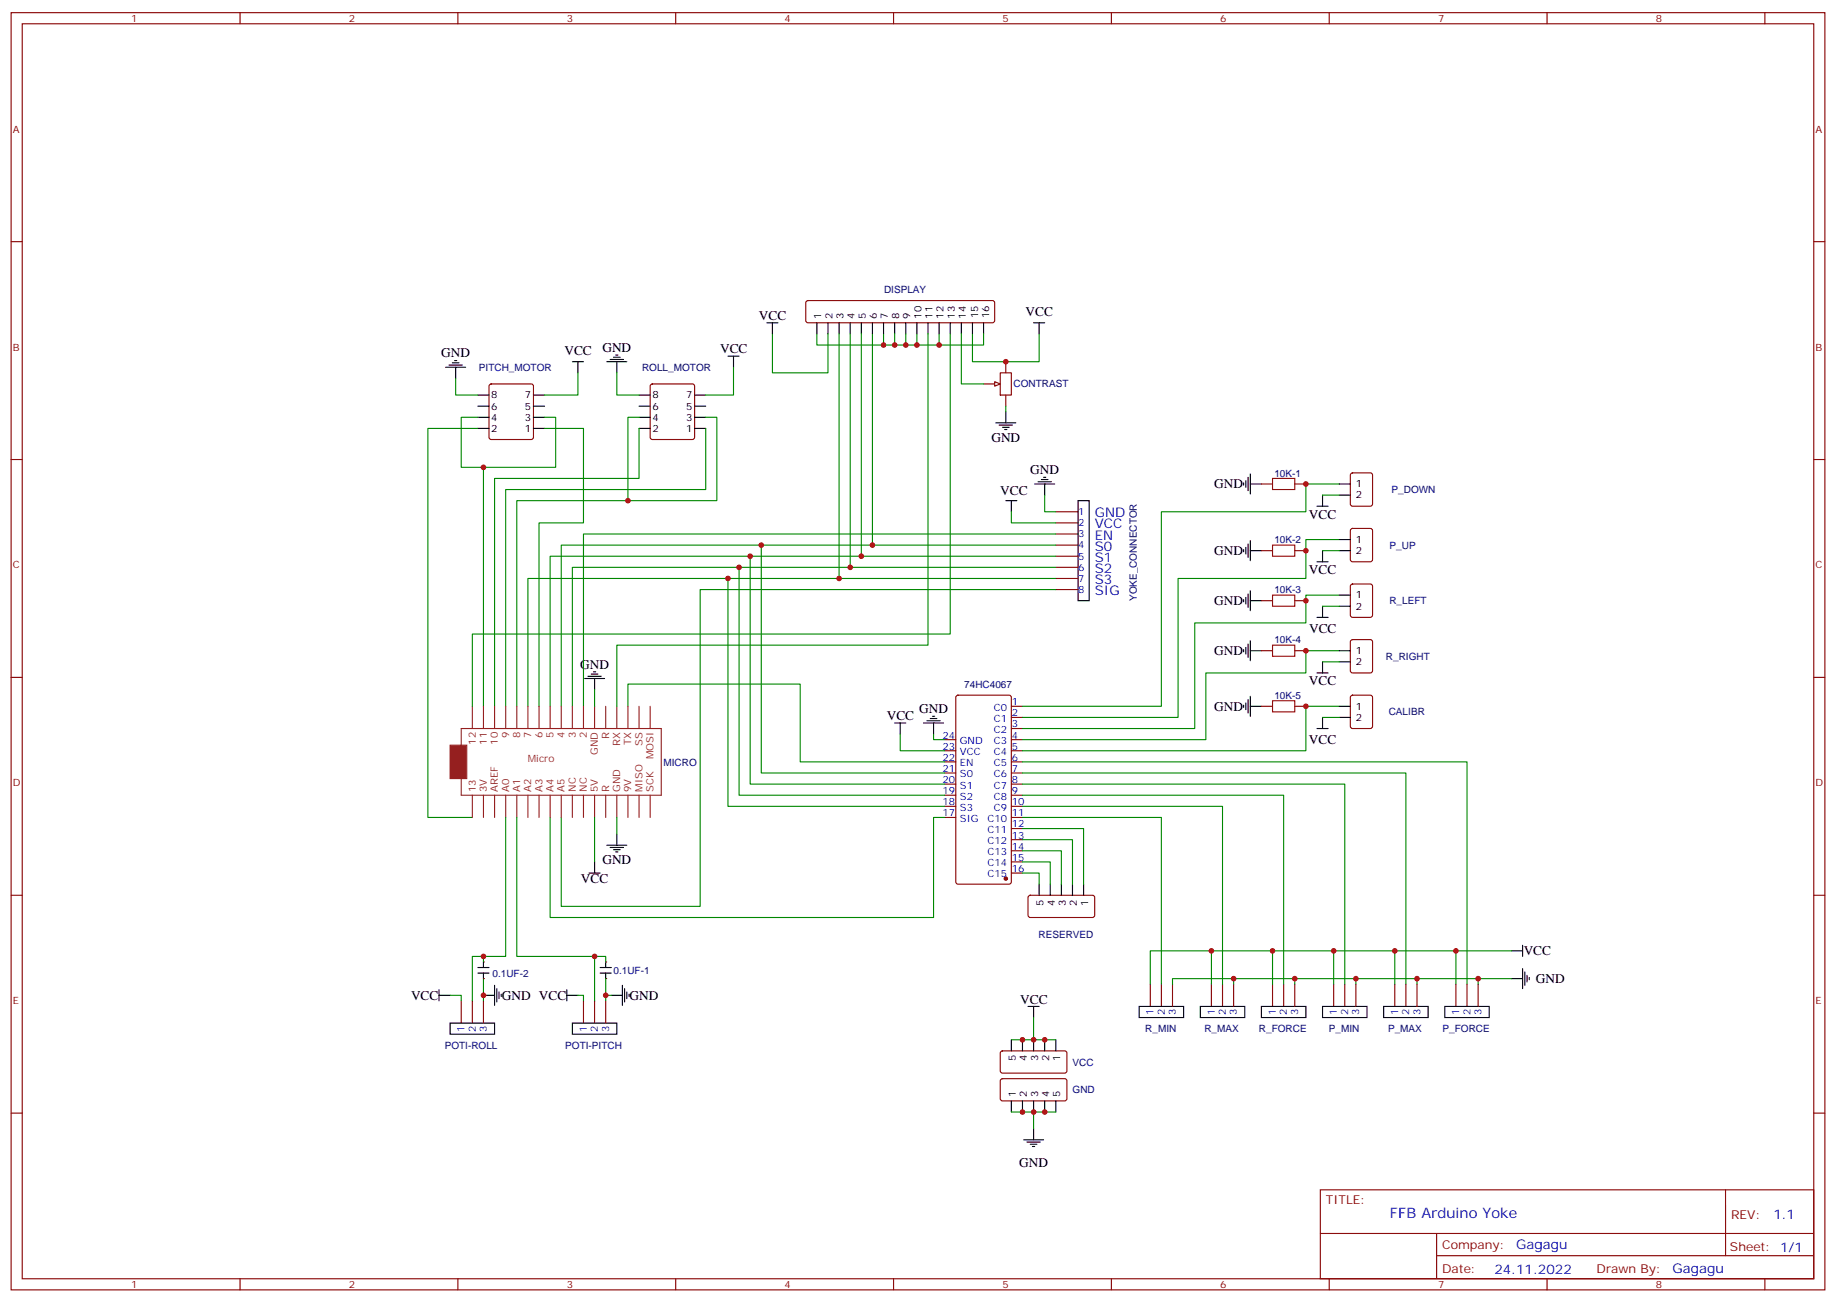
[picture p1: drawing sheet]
<svg xmlns="http://www.w3.org/2000/svg" width="583mm" height="413mm" viewBox="0 0 583 413" stroke-linecap="round" stroke-linejoin="round" font-family="sans-serif">
<g fill="none" stroke="#870000" stroke-width=".35">
<path d="M3.5 4h575.8v405.4h-575.8zM7.1 7.5h568.6v398.3h-568.6zM76.2 4v3.5M145.3 4v3.5M214.5 4v3.5M283.6 4v3.5M352.8 4v3.5M421.9 4v3.5M491.1 4v3.5M560.2 4v3.5M3.5 76.7h3.6M575.7 76.7h3.6"/>
<path d="M256 95.6l.5-.2h58.5l.5 .2 .2 .5v5.6l-.2 .5-.5 .2h-58.5l-.5-.2-.2-.5v-5.6zM317.5 118.3h3.5v7.1h-3.5zM319.3 114.8v3.5M155.5 122.1l.4-.3h12.7l.5 .3 .2 .5v16.2l-.2 .5-.5 .2h-12.7l-.5-.2-.2-.5v-16.2zM206.6 122.1l.5-.3h12.7l.5 .3 .2 .5v16.2l-.2 .5-.5 .2h-12.7l-.5-.2-.2-.5v-16.2zM312.2 121.8h3.5M319.3 125.4v3.5M3.5 145.8h3.6M400.4 153.6h3.5M411 153.6h3.5M575.7 145.8h3.6M335.1 162.4h7.1"/>
<path d="M335.1 165.9h7.1M335.1 169.5h7.1M335.1 173h7.1M335.1 176.5h7.1M400.4 174.8h3.5M411 174.8h3.5M335.1 180.1h7.1M335.1 183.6h7.1M335.1 187.1h7.1M400.4 190.6h3.5M411 190.6h3.5M3.5 215h3.6"/>
<path d="M400.4 206.5h3.5M411 206.5h3.5M575.7 215h3.6M299.9 234.7h3.5M299.9 238.3h3.5M303.6 220.8l.5-.2h16.2l.7 .5v58.8l-.4 .6-16.5 .1-.7-.5v-58.8zM321 224.2h3.6M321 227.7h3.6M321 231.2h3.6M321 234.7h3.6M321 238.3h3.6M400.4 224.2h3.5"/>
<path d="M411 224.2h3.5M299.9 241.8h3.5M299.9 245.3h3.5M299.9 248.8h3.5M299.9 252.4h3.5M299.9 255.9h3.5M299.9 259.4h3.5M321 241.8h3.6M321 245.3h3.6M321 248.8h3.6M321 252.4h3.6M321 255.9h3.6"/>
<path d="M321 259.4h3.6M321 263h3.6M321 266.5h3.6M321 270h3.6M321 273.5h3.6M321 277.1h3.6M3.5 284.1h3.6M575.7 284.1h3.6M146.4 317.6v7.1M149.9 317.6v7.1M153.5 317.6v7.1M185.2 317.6v7.1"/>
<path d="M188.7 317.6v7.1M192.3 317.6v7.1M365.1 312.3v7.1M368.7 312.3v7.1M372.2 312.3v7.1M384.5 312.3v7.1M388.1 312.3v7.1M391.6 312.3v7.1M403.9 312.3v7.1M407.5 312.3v7.1M411 312.3v7.1M423.3 312.3v7.1"/>
<path d="M426.9 312.3v7.1M430.4 312.3v7.1M442.7 312.3v7.1M446.3 312.3v7.1M449.8 312.3v7.1M462.1 312.3v7.1M465.7 312.3v7.1M469.2 312.3v7.1M3.5 353.3h3.6M575.7 353.3h3.6M419.1 377.6h156.6v28.2h-156.6zM547.7 377.6v20.9"/>
<path d="M419.1 391.5h156.5M456 398.5h119.6M456 391.5v14.1M76.2 405.8v3.6M145.3 405.8v3.6M214.5 405.8v3.6M283.6 405.8v3.6M352.8 405.8v3.6M421.9 405.8v3.6M491.1 405.8v3.6M560.2 405.8v3.6"/>
</g>
<g fill="none" stroke="#000" stroke-width=".35">
<path d="M141.5 116.6h6.3M142.5 115.9h4.3M143.6 115.1h2.1M144.3 114.4h.7M144.6 116.6v3.5M181.7 114.8h3.5M183.4 114.8v3.5M192.6 114.8h6.4M193.7 114.1h4.2M194.7 113.4h2.1M195.4 112.7h.7M195.8 114.8v3.5"/>
<path d="M231.1 113h3.5M232.8 113v3.6M243.4 102.4h3.5M245.2 102.4v3.6M259.3 102.4v3.6M262.8 102.4v3.6M266.3 102.4v3.6M269.9 102.4v3.6M273.4 102.4v3.6M276.9 102.4v3.6M280.5 102.4v3.6M284 102.4v3.6"/>
<path d="M287.5 102.4v3.6M291 102.4v3.6M294.6 102.4v3.6M298.1 102.4v3.6M301.6 102.4v3.6M305.2 102.4v3.6M308.7 102.4v3.6M312.2 102.4v3.6M328.1 102.4h3.5M329.8 102.4v3.6M151.7 136h3.5M151.7 132.4h3.5"/>
<path d="M151.7 128.9h3.5M151.7 125.4h3.5M169.3 136h3.6M169.3 132.4h3.6M169.3 128.9h3.6M169.3 125.4h3.6M202.8 136h3.6M202.8 132.4h3.6M202.8 128.9h3.6M202.8 125.4h3.6M220.5 136h3.5M220.5 132.4h3.5"/>
<path d="M220.5 128.9h3.5M220.5 125.4h3.5M319.3 158.9h3.5M321 158.9v3.5M328.4 153.6h6.4M329.5 152.9h4.2M330.6 152.2h2.1M331.3 151.5h.7M331.6 153.6v3.5M342.2 158.9h3.5v31.7h-3.5zM394.8 153.2v.8M395.5 152.5v2.2"/>
<path d="M396.2 151.5v4.2M396.9 153.6h3.5M396.9 150.4v6.4M419.8 157.1v3.6M394.8 174.4v.7M395.5 173.7v2.1M396.2 172.6v4.3M396.9 171.6v6.3M396.9 174.8h3.5M418 178.3h3.6M418 160.7h3.6M419.8 174.8v3.5"/>
<path d="M394.8 190.3v.7M395.5 189.6v2.1M396.2 188.5v4.3M396.9 187.5v6.3M396.9 190.6h3.5M418 195.9h3.6M419.8 192.4v3.5M185.6 215.3h6.3M186.6 214.6h4.3M187.7 213.9h2.1M188.4 213.2h.7M188.7 215.3v3.6"/>
<path d="M394.8 206.2v.7M395.5 205.5v2.1M396.2 204.4v4.2M396.9 203.3v6.4M396.9 206.5h3.5M418 213.6h3.6M419.8 210v3.6M284 229.4h3.5M285.8 229.4v3.6M293.2 229.4h6.3M294.2 228.7h4.2M295.3 228h2.1"/>
<path d="M296 227.3h.7M296.3 229.4v3.6M394.8 223.8v.7M395.5 223.1v2.1M396.2 222v4.3M396.9 221v6.3M396.9 224.2h3.5M418 231.2h3.6M419.8 227.7v3.5M187 277.1h3.5M188.7 273.5v3.6M192.6 268.3h6.4"/>
<path d="M193.7 269h4.2M194.7 269.7h2.1M195.4 270.4h.7M195.8 264.7v3.6M139.3 315.9h3.6M139.3 314.1v3.5M153.5 315.9h3.5M157 312.7v6.4M157.7 313.8v4.2M158.4 314.8v2.1M159.1 315.5v.7M179.9 315.9h3.5"/>
<path d="M179.9 314.1v3.5M194 315.9h3.6M197.6 312.7v6.4M198.3 313.8v4.2M199 314.8v2.1M199.7 315.5v.7M361.6 319.4h14.1v3.5h-14.1zM381 319.4h14.1v3.5h-14.1zM400.4 319.4h14.1v3.5h-14.1zM419.8 319.4h14.1v3.5h-14.1zM439.2 319.4h14.1v3.5h-14.1zM458.6 319.4h14.1v3.5h-14.1z"/>
<path d="M479.8 310.6h3.5M479.8 301.8h3.5M483.3 300v3.5M483.3 307.4v6.4M484 308.5v4.2M484.7 309.5v2.1M485.4 310.2v.7M142.9 324.7h14.1v3.5h-14.1zM181.7 324.7h14.1v3.5h-14.1z"/>
</g>
<circle cx="319.3" cy="278.8" r=".53" fill="#870000" stroke="#870000" stroke-width=".35"/>
<g fill="none" stroke="#008700" stroke-width=".35">
<path d="M183.4 118.3v7.1h-10.5M195.8 118.3v7.1h7M232.8 116.6v8.8h-8.8M245.2 106v12.3h17.6v-12.3M144.6 120.1v5.3h7.1M151.7 136h-15.9v123.4h14.1M151.7 132.4h-5.3v15.9h7.1v75.9M172.9 136h12.3v29.9h-14.1v58.3M172.9 132.4h3.5v15.9h-22.9M202.8 136v15.8h-45.8v72.4M202.8 132.4h-3.5v26.5h-35.3v65.3M224 136v19.4h-63.5v68.8"/>
<path d="M224 132.4h3.5v26.5h-28.2M331.6 157.1v5.3h3.5M425.1 153.6h-10.6v8.8h-45.8v61.8h-44.1M238.1 176.5v72.3h61.8M241.7 173v72.3h58.2M321 162.4v3.5h14.1M335.1 169.5h-149.9v54.7M335.1 173h-156.9v51.2M335.1 176.5h-160.5v47.7M425.1 171.2h-10.6v12.4h-40.6v44.1h-49.3M231.1 183.6v72.3h68.8M234.6 180.1v72.3h65.3"/>
<path d="M335.1 180.1h-153.4v44.1M335.1 183.6h-167.5v40.6M335.1 187.1h-112.9v100.6h-44v-28.3M425.1 188.9h-10.6v8.8h-35.3v33.5h-54.6M425.1 206.5h-10.6v7.1h-31.7v21.1h-58.2M199.3 224.2v-7.1h54.7v24.7h45.9M285.8 233v5.3h14.1M296.3 233v1.7h3.6M425.1 224.2h-10.6v14.1h-89.9M174.6 259.4v31.8h121.7v-31.8h3.6M324.6 259.4h44.1v52.9M324.6 255.9h63.5v56.4"/>
<path d="M324.6 252.4h82.9v59.9M324.6 248.8h102.3v63.5M324.6 245.3h121.7v67M324.6 241.8h141.1v70.5M142.9 315.9h3.5v1.7M153.5 310.6v7M183.4 315.9h1.8v1.7M194 315.9h-1.7v1.7M384.5 301.8h-19.4v10.5M391.6 310.6h-19.4v1.7M403.9 301.8h-19.4v10.5M411 310.6h-19.4v1.7"/>
<path d="M423.3 301.8h-19.4v10.5M430.4 310.6h-19.4v1.7M442.7 301.8h-19.4v10.5M449.8 310.6h-19.4v1.7M462.1 301.8h-19.4v10.5M469.2 310.6h-19.4v1.7M479.8 310.6h-10.6v1.7M479.8 301.8h-17.7v10.5"/>
</g>
<path d="M403.9 151.8h7.1v3.6h-7.1zM403.9 173h7.1v3.5h-7.1zM403.9 188.9h7.1v3.5h-7.1zM403.9 204.8h7.1v3.5h-7.1zM403.9 222.4h7.1v3.5h-7.1z" fill="none" stroke="#a10000" stroke-width=".35"/>
<path d="M315.7 121.1l1.8 .7-1.8 .8z" fill="#f0f0f0" stroke="#870000" stroke-width=".35"/>
<g fill="none" stroke="#008700" stroke-width=".35">
<path d="M259.3 106v3.5h38.8v-3.5M266.3 106v77.6M269.9 106v74.1M273.4 106v70.5M276.9 106v67M280.5 106v3.5M284 106v3.5M287.5 106v3.5M291 106v3.5M294.6 106v98.8h-98.8v19.4M301.6 106v95.2h-151.7v23M305.2 106v15.8h7"/>
<path d="M308.7 106v8.8h21.1v-8.8M312.2 106v3.5h-14.1M319.3 128.9v1.8M419.8 157.1h5.3M419.8 174.8h5.3M419.8 192.4h5.3M188.7 218.9v5.3M419.8 210h5.3M419.8 227.7h5.3M160.5 259.4v44.1h-10.6v14.1M164 259.4v44.1h24.7v14.1M188.7 259.4v14.1"/>
<path d="M195.8 259.4v5.3M324.6 277.1h5.2v3.5M324.6 273.5h8.8v7.1M324.6 270h12.3v10.6M324.6 266.5h15.8v14.1M324.6 263h19.4v17.6M321 330h7.1M328.1 322.9v7.1h7M321 352.9h7.1v5.3M328.1 352.9h7"/>
</g>
<g fill="none" stroke="#000" stroke-width=".35">
<path d="M316.1 134.2h6.3M317.1 134.9h4.3M318.2 135.6h2.1M318.9 136.3h.7M319.3 130.7v3.5M425.1 153.6h3.5M425.1 157.1h3.5M425.1 171.2h3.5M425.1 174.8h3.5M425.1 188.9h3.5M425.1 192.4h3.5M425.1 206.5h3.5"/>
<path d="M425.1 210h3.5M425.1 224.2h3.5M425.1 227.7h3.5M329.8 280.6v3.5M333.4 280.6v3.5M336.9 280.6v3.5M340.4 280.6v3.5M344 280.6v3.5M151.7 308.8h3.5M151.7 307.1h3.5M153.5 305.3v1.8M153.5 308.8v1.8"/>
<path d="M326.3 319.4h3.5M328.1 319.4v3.5M321 330v3.5M324.6 330v3.5M328.1 330v3.5M331.6 330v3.5M335.1 330v3.5M321 349.4v3.5M324.6 349.4v3.5M328.1 349.4v3.5M328.1 358.2v3.5M331.6 349.4v3.5"/>
<path d="M335.1 349.4v3.5M324.9 361.7h6.4M326 362.4h4.2M327 363.1h2.1M327.7 363.9h.7"/>
</g>
<path d="M428.9 150.3l.4-.2h5.7l.6 .4 .1 9.4-.5 .7-5.9 .1-.6-.5-.1-9.4zM428.9 167.9l.4-.2h5.7l.6 .4 .1 9.5-.5 .6-5.9 .1-.6-.5-.1-9.4zM428.9 185.6l.4-.3h5.7l.6 .5 .1 9.4-.5 .7h-5.9l-.6-.4-.1-9.4zM428.9 203.2l.4-.2h5.7l.6 .4 .1 9.5-.5 .6-5.9 .1-.6-.5-.1-9.4zM428.9 220.8l.4-.2h5.7l.6 .5 .1 9.4-.5 .7h-5.9l-.6-.5-.1-9.4zM326.6 284.3l.4-.2 20.1 .1 .4 .6-.1 6-.6 .4-20-.1-.5-.6v-5.7zM317.7 333.7l.5-.2 20 .1 .5 .6-.1 5.9-.6 .5-20.1-.1-.4-.6v-5.7zM317.7 342.5l.5-.2 20 .1 .5 .6-.1 6-.6 .4-20.1-.1-.4-.6v-5.7z" fill="none" stroke="#870000" stroke-width=".35"/>
<g fill="none" stroke="#8c2424" stroke-width=".35">
<path d="M146.4 231.2h63.5v21.2h-63.5zM149.9 224.2v7M153.5 224.2v7M157 224.2v7M160.5 224.2v7M164 224.2v7M167.6 224.2v7M171.1 224.2v7M174.6 224.2v7M178.2 224.2v7M181.7 224.2v7M185.2 224.2v7"/>
<path d="M188.7 224.2v7M192.3 224.2v7M195.8 224.2v7M199.3 224.2v7M202.8 224.2v7M206.4 224.2v7M149.9 252.4v7M153.5 252.4v7M157 252.4v7M160.5 252.4v7M164 252.4v7M167.6 252.4v7"/>
<path d="M171.1 252.4v7M174.6 252.4v7M178.2 252.4v7M181.7 252.4v7M185.2 252.4v7M188.7 252.4v7M192.3 252.4v7M195.8 252.4v7M199.3 252.4v7M202.8 252.4v7M206.4 252.4v7"/>
</g>
<path d="M142.9 236.5h5.3v10.6h-5.3z" fill="#8c2424" stroke="#8c2424" stroke-width=".35"/>
<g fill="#870000">
<circle cx="153.5" cy="305.3" r=".18"/>
<circle cx="153.5" cy="310.6" r=".18"/>
</g>
<path d="M190.5 307.1h3.5M190.5 308.8h3.5M192.3 305.3v1.8M192.3 308.8v1.8" fill="none" stroke="#000" stroke-width=".35"/>
<g fill="#870000">
<circle cx="192.3" cy="310.6" r=".18"/>
<circle cx="192.3" cy="305.3" r=".18"/>
</g>
<path d="M153.5 303.5v1.8M188.7 303.5h3.6v1.8M192.3 310.6v5.3" fill="none" stroke="#008700" stroke-width=".35"/>
<g fill="#c00">
<circle cx="469.2" cy="310.6" r=".88"/>
<circle cx="449.8" cy="310.6" r=".88"/>
<circle cx="430.4" cy="310.6" r=".88"/>
<circle cx="411" cy="310.6" r=".88"/>
<circle cx="391.6" cy="310.6" r=".88"/>
<circle cx="462.1" cy="301.8" r=".88"/>
<circle cx="442.7" cy="301.8" r=".88"/>
<circle cx="423.3" cy="301.8" r=".88"/>
<circle cx="403.9" cy="301.8" r=".88"/>
<circle cx="384.5" cy="301.8" r=".88"/>
<circle cx="414.5" cy="153.6" r=".88"/>
<circle cx="414.5" cy="174.8" r=".88"/>
<circle cx="414.5" cy="190.6" r=".88"/>
<circle cx="414.5" cy="206.5" r=".88"/>
<circle cx="414.5" cy="224.2" r=".88"/>
<circle cx="153.5" cy="148.3" r=".88"/>
<circle cx="199.3" cy="158.9" r=".88"/>
<circle cx="324.6" cy="352.9" r=".88"/>
<circle cx="328.1" cy="352.9" r=".88"/>
<circle cx="331.6" cy="352.9" r=".88"/>
<circle cx="328.1" cy="330" r=".88"/>
<circle cx="331.6" cy="330" r=".88"/>
<circle cx="324.6" cy="330" r=".88"/>
<circle cx="298.1" cy="109.5" r=".88"/>
<circle cx="319.3" cy="114.8" r=".88"/>
<circle cx="231.1" cy="183.6" r=".88"/>
<circle cx="234.6" cy="180.1" r=".88"/>
<circle cx="238.1" cy="176.5" r=".88"/>
<circle cx="241.7" cy="173" r=".88"/>
<circle cx="280.5" cy="109.5" r=".88"/>
<circle cx="284" cy="109.5" r=".88"/>
<circle cx="287.5" cy="109.5" r=".88"/>
<circle cx="291" cy="109.5" r=".88"/>
<circle cx="276.9" cy="173" r=".88"/>
<circle cx="273.4" cy="176.5" r=".88"/>
<circle cx="269.9" cy="180.1" r=".88"/>
<circle cx="266.3" cy="183.6" r=".88"/>
<circle cx="192.3" cy="315.9" r=".88"/>
<circle cx="188.7" cy="303.5" r=".88"/>
<circle cx="153.5" cy="315.9" r=".88"/>
<circle cx="153.5" cy="303.5" r=".88"/>
</g>
<text font-size="4.6" fill="#00f" x="441.2" y="386.6">FFB Arduino Yoke</text>
<g font-size="4.2">
<text x="240.9" y="101.4">VCC</text>
<text x="325.6" y="100.3">VCC</text>
<text x="140.1" y="113.4">GND</text>
<text x="179.2" y="112.7">VCC</text>
<text x="191.2" y="111.6">GND</text>
<text x="228.6" y="112">VCC</text>
<text x="314.7" y="140.3">GND</text>
<text x="327" y="150.4">GND</text>
<text x="385.4" y="155">GND</text>
<text x="317.5" y="157.1">VCC</text>
<text x="415.5" y="164.6">VCC</text>
<text x="385.4" y="176.2">GND</text>
<text x="415.5" y="182.3">VCC</text>
<text x="385.4" y="192.1">GND</text>
<text x="415.5" y="200.9">VCC</text>
<text x="385.4" y="207.9">GND</text>
<text x="184.2" y="212.2">GND</text>
<text x="415.5" y="217.5">VCC</text>
<text x="291.8" y="226.3">GND</text>
<text x="385.4" y="225.6">GND</text>
<text x="281.5" y="228.4">VCC</text>
<text x="415.5" y="236.1">VCC</text>
<text x="191.2" y="274.2">GND</text>
<text x="184.4" y="280.3">VCC</text>
<text x="483.7" y="303.2">VCC</text>
<text x="487.5" y="312">GND</text>
<text x="130.5" y="317.3">VCC</text>
<text x="159.3" y="317.3">GND VCC</text>
<text x="199.8" y="317.3">GND</text>
<text x="323.8" y="318.7">VCC</text>
<text x="323.5" y="370.2">GND</text>
</g>
<g font-size="4.2" fill="#00f">
<text x="347.5" y="164.2">GND</text>
<text x="347.5" y="167.7">VCC</text>
<text x="347.5" y="171.2">EN</text>
<text x="347.5" y="174.8">S0</text>
<text x="347.5" y="178.3">S1</text>
<text x="347.5" y="181.8">S2</text>
<text x="347.5" y="185.3">S3</text>
<text x="347.5" y="188.9">SIG</text>
<text x="562.9" y="386.9">1.1</text>
<text x="481.3" y="396.4">Gagagu</text>
<text x="474.4" y="404.2">24.11.2022</text>
<text x="530.9" y="404.1">Gagagu</text>
</g>
<g font-size="3.9" fill="#800">
<text x="420.9" y="382.2">TITLE:</text>
<text x="549.5" y="386.9">REV:</text>
<text x="457.8" y="396.4">Company:</text>
<text x="549.1" y="397">Sheet: 1/1</text>
<text x="457.8" y="404.1">Date:</text>
<text x="506.8" y="404.2">Drawn By:</text>
</g>
<g font-size="3.2" fill="#800">
<text x="41.6" y="7">1</text>
<text x="110.8" y="7">2</text>
<text x="179.9" y="7">3</text>
<text x="249.1" y="7">4</text>
<text x="318.2" y="7">5</text>
<text x="387.3" y="7">6</text>
<text x="456.5" y="7">7</text>
<text x="525.6" y="7">8</text>
<text x="4.1" y="42.1">A</text>
<text x="576.3" y="42.1">A</text>
<text x="4.1" y="111.3">B</text>
<text x="576.3" y="111.3">B</text>
<text x="4.1" y="180.4">C</text>
<text x="576.3" y="180.4">C</text>
<text x="4.1" y="249.6">D</text>
<text x="576.3" y="249.6">D</text>
<text x="4.1" y="318.7">E</text>
<text x="576.3" y="318.7">E</text>
<text x="41.6" y="408.8">1</text>
<text x="110.8" y="408.8">2</text>
<text x="179.9" y="408.8">3</text>
<text x="249.1" y="408.8">4</text>
<text x="318.2" y="408.8">5</text>
<text x="387.3" y="408.8">6</text>
<text x="456.5" y="408.8">7</text>
<text x="525.6" y="408.8">8</text>
</g>
<g font-size="3.2" fill="#000080">
<text x="280.6" y="93">DISPLAY</text>
<text x="152" y="117.6">PITCH_MOTOR</text>
<text x="203.8" y="117.6">ROLL_MOTOR</text>
<text x="321.7" y="123">CONTRAST</text>
<text x="404.5" y="151.2">10K-1</text>
<text x="441.7" y="156.5">P_DOWN</text>
<text x="404.5" y="172.4">10K-2</text>
<text x="441.1" y="174.1">P_UP</text>
<text x="360.9" y="190.8" transform="rotate(-90 360.9 190.8)">YOKE_CONNECTOR</text>
<text x="404.5" y="188.3">10K-3</text>
<text x="441" y="191.8">R_LEFT</text>
<text x="404.5" y="204.2">10K-4</text>
<text x="439.9" y="209.4">R_RIGHT</text>
<text x="306.1" y="218.3">74HC4067</text>
<text x="404.5" y="221.8">10K-5</text>
<text x="440.8" y="227">CALIBR</text>
<text x="210.6" y="243">MICRO</text>
<text x="329.6" y="297.6">RESERVED</text>
<text x="156.3" y="309.9">0.1UF-2</text>
<text x="194.7" y="309.1">0.1UF-1</text>
<text x="363.5" y="327.6">R_MIN</text>
<text x="382.3" y="327.6">R_MAX</text>
<text x="399.6" y="327.6">R_FORCE</text>
<text x="421.8" y="327.6">P_MIN</text>
<text x="440.6" y="327.6">P_MAX</text>
<text x="457.9" y="327.6">P_FORCE</text>
<text x="141.2" y="332.9">POTI-ROLL</text>
<text x="179.4" y="332.9">POTI-PITCH</text>
<text x="340.5" y="338.2">VCC</text>
<text x="340.5" y="347">GND</text>
</g>
<g font-size="3.2">
<text x="260.7" y="101.1" transform="rotate(-90 260.7 101.1)">1</text>
<text x="264.2" y="101.1" transform="rotate(-90 264.2 101.1)">2</text>
<text x="267.8" y="101.1" transform="rotate(-90 267.8 101.1)">3</text>
<text x="271.3" y="101.1" transform="rotate(-90 271.3 101.1)">4</text>
<text x="274.8" y="101.1" transform="rotate(-90 274.8 101.1)">5</text>
<text x="278.3" y="101.1" transform="rotate(-90 278.3 101.1)">6</text>
<text x="281.9" y="101.1" transform="rotate(-90 281.9 101.1)">7</text>
<text x="285.4" y="101.1" transform="rotate(-90 285.4 101.1)">8</text>
<text x="288.9" y="101.1" transform="rotate(-90 288.9 101.1)">9</text>
<text x="292.5" y="101.1" transform="rotate(-90 292.5 101.1)">10</text>
<text x="296" y="101.1" transform="rotate(-90 296 101.1)">11</text>
<text x="299.5" y="101.1" transform="rotate(-90 299.5 101.1)">12</text>
<text x="303" y="101.1" transform="rotate(-90 303 101.1)">13</text>
<text x="306.6" y="101.1" transform="rotate(-90 306.6 101.1)">14</text>
<text x="310.4" y="101" transform="rotate(-90 310.4 101)">15</text>
<text x="314" y="101" transform="rotate(-90 314 101)">16</text>
<text x="155.9" y="130">6</text>
<text x="155.9" y="126.4">8</text>
<text x="166.6" y="130">5</text>
<text x="166.6" y="126.4">7</text>
<text x="207.1" y="130">6</text>
<text x="207.1" y="126.4">8</text>
<text x="217.8" y="130">5</text>
<text x="217.8" y="126.4">7</text>
<text x="155.9" y="137">2</text>
<text x="155.9" y="133.5">4</text>
<text x="166.6" y="137">1</text>
<text x="166.6" y="133.5">3</text>
<text x="207.1" y="137">2</text>
<text x="207.1" y="133.5">4</text>
<text x="217.8" y="137">1</text>
<text x="217.8" y="133.5">3</text>
<text x="430.4" y="154.7">1</text>
<text x="430.4" y="158.2">2</text>
<text x="430.4" y="172.3">1</text>
<text x="430.4" y="175.8">2</text>
<text x="430.4" y="189.9">1</text>
<text x="430.4" y="193.5">2</text>
<text x="430.4" y="207.6">1</text>
<text x="430.4" y="211.1">2</text>
<text x="430.4" y="225.2">1</text>
<text x="430.4" y="228.7">2</text>
<text x="331.3" y="287.5" transform="rotate(-90 331.3 287.5)">5</text>
<text x="334.8" y="287.5" transform="rotate(-90 334.8 287.5)">4</text>
<text x="338.3" y="287.5" transform="rotate(-90 338.3 287.5)">3</text>
<text x="341.8" y="287.5" transform="rotate(-90 341.8 287.5)">2</text>
<text x="345.4" y="287.5" transform="rotate(-90 345.4 287.5)">1</text>
<text x="322.4" y="336.8" transform="rotate(-90 322.4 336.8)">5</text>
<text x="326" y="336.8" transform="rotate(-90 326 336.8)">4</text>
<text x="329.5" y="336.8" transform="rotate(-90 329.5 336.8)">3</text>
<text x="333" y="336.8" transform="rotate(-90 333 336.8)">2</text>
<text x="336.5" y="336.8" transform="rotate(-90 336.5 336.8)">1</text>
<text x="322.4" y="348.1" transform="rotate(-90 322.4 348.1)">1</text>
<text x="326" y="348.1" transform="rotate(-90 326 348.1)">2</text>
<text x="329.5" y="348.1" transform="rotate(-90 329.5 348.1)">3</text>
<text x="333" y="348.1" transform="rotate(-90 333 348.1)">4</text>
<text x="336.5" y="348.1" transform="rotate(-90 336.5 348.1)">5</text>
</g>
<g font-size="3.2" fill="#00f">
<text x="342.2" y="163.5">1</text>
<text x="342.2" y="167">2</text>
<text x="342.2" y="170.5">3</text>
<text x="342.2" y="174.1">4</text>
<text x="342.2" y="177.6">5</text>
<text x="342.2" y="181.1">6</text>
<text x="342.2" y="184.6">7</text>
<text x="342.2" y="188.2">8</text>
<text x="315.5" y="225.6">C0</text>
<text x="321.2" y="223.8">1</text>
<text x="321.2" y="227.3">2</text>
<text x="315.5" y="229.1">C1</text>
<text x="315.5" y="232.6">C2</text>
<text x="321.2" y="230.9">3</text>
<text x="299.2" y="237.9">23</text>
<text x="299.2" y="234.4">24</text>
<text x="304.7" y="239.7">VCC</text>
<text x="304.7" y="236.1">GND</text>
<text x="315.5" y="236.1">C3</text>
<text x="315.5" y="239.7">C4</text>
<text x="321.2" y="234.4">4</text>
<text x="321.2" y="237.9">5</text>
<text x="299.2" y="245">21</text>
<text x="299.2" y="241.4">22</text>
<text x="304.7" y="243.2">EN</text>
<text x="315.5" y="243.2">C5</text>
<text x="321.2" y="241.4">6</text>
<text x="321.2" y="245">7</text>
<text x="299.2" y="248.5">20</text>
<text x="304.7" y="250.3">S1</text>
<text x="304.7" y="246.7">S0</text>
<text x="315.5" y="246.7">C6</text>
<text x="315.5" y="250.3">C7</text>
<text x="321.2" y="248.5">8</text>
<text x="299.2" y="255.6">18</text>
<text x="299.2" y="252">19</text>
<text x="304.7" y="257.3">S3</text>
<text x="304.7" y="253.8">S2</text>
<text x="315.5" y="253.8">C8</text>
<text x="315.5" y="257.3">C9</text>
<text x="321.2" y="252">9</text>
<text x="321.2" y="255.6">10</text>
<text x="299.2" y="259.1">17</text>
<text x="304.7" y="260.8">SIG</text>
<text x="313.5" y="260.8">C10</text>
<text x="321.2" y="259.1">11</text>
<text x="321.2" y="262.6">12</text>
<text x="313.5" y="264.4">C11</text>
<text x="313.5" y="267.9">C12</text>
<text x="321.2" y="266.1">13</text>
<text x="321.2" y="269.7">14</text>
<text x="313.5" y="271.4">C13</text>
<text x="313.5" y="275">C14</text>
<text x="321.2" y="273.2">15</text>
<text x="313.5" y="278.5">C15</text>
<text x="321.2" y="276.7">16</text>
<text x="366.2" y="322.1" transform="rotate(-90 366.2 322.1)">1</text>
<text x="369.7" y="322.1" transform="rotate(-90 369.7 322.1)">2</text>
<text x="373.2" y="322.1" transform="rotate(-90 373.2 322.1)">3</text>
<text x="385.6" y="322.1" transform="rotate(-90 385.6 322.1)">1</text>
<text x="389.1" y="322.1" transform="rotate(-90 389.1 322.1)">2</text>
<text x="392.6" y="322.1" transform="rotate(-90 392.6 322.1)">3</text>
<text x="405" y="322.1" transform="rotate(-90 405 322.1)">1</text>
<text x="408.5" y="322.1" transform="rotate(-90 408.5 322.1)">2</text>
<text x="412" y="322.1" transform="rotate(-90 412 322.1)">3</text>
<text x="424.4" y="322.1" transform="rotate(-90 424.4 322.1)">1</text>
<text x="427.9" y="322.1" transform="rotate(-90 427.9 322.1)">2</text>
<text x="431.4" y="322.1" transform="rotate(-90 431.4 322.1)">3</text>
<text x="443.8" y="322.1" transform="rotate(-90 443.8 322.1)">1</text>
<text x="447.3" y="322.1" transform="rotate(-90 447.3 322.1)">2</text>
<text x="450.8" y="322.1" transform="rotate(-90 450.8 322.1)">3</text>
<text x="463.2" y="322.1" transform="rotate(-90 463.2 322.1)">1</text>
<text x="466.7" y="322.1" transform="rotate(-90 466.7 322.1)">2</text>
<text x="470.3" y="322.1" transform="rotate(-90 470.3 322.1)">3</text>
<text x="147.5" y="327.4" transform="rotate(-90 147.5 327.4)">1</text>
<text x="151" y="327.4" transform="rotate(-90 151 327.4)">2</text>
<text x="154.5" y="327.4" transform="rotate(-90 154.5 327.4)">3</text>
<text x="186.3" y="327.4" transform="rotate(-90 186.3 327.4)">1</text>
<text x="189.8" y="327.4" transform="rotate(-90 189.8 327.4)">2</text>
<text x="193.3" y="327.4" transform="rotate(-90 193.3 327.4)">3</text>
</g>
<g font-size="3.2" fill="#8d2323">
<text x="151" y="236.3" transform="rotate(-90 151 236.3)">12</text>
<text x="154.5" y="236.3" transform="rotate(-90 154.5 236.3)">11</text>
<text x="158" y="236.3" transform="rotate(-90 158 236.3)">10</text>
<text x="161.6" y="234.3" transform="rotate(-90 161.6 234.3)">9</text>
<text x="165.1" y="234.3" transform="rotate(-90 165.1 234.3)">8</text>
<text x="168.6" y="234.3" transform="rotate(-90 168.6 234.3)">7</text>
<text x="172.2" y="234.3" transform="rotate(-90 172.2 234.3)">6</text>
<text x="175.7" y="234.3" transform="rotate(-90 175.7 234.3)">5</text>
<text x="179.2" y="234.3" transform="rotate(-90 179.2 234.3)">4</text>
<text x="182.7" y="234.3" transform="rotate(-90 182.7 234.3)">3</text>
<text x="186.3" y="234.3" transform="rotate(-90 186.3 234.3)">2</text>
<text x="189.8" y="239.6" transform="rotate(-90 189.8 239.6)">GND</text>
<text x="193.3" y="234.5" transform="rotate(-90 193.3 234.5)">R</text>
<text x="196.8" y="236.7" transform="rotate(-90 196.8 236.7)">RX</text>
<text x="200.4" y="236.4" transform="rotate(-90 200.4 236.4)">TX</text>
<text x="203.9" y="236.6" transform="rotate(-90 203.9 236.6)">SS</text>
<text x="167.6" y="241.8">Micro</text>
<text x="207.4" y="240.9" transform="rotate(-90 207.4 240.9)">MOSI</text>
<text x="151" y="251.3" transform="rotate(-90 151 251.3)">13</text>
<text x="154.5" y="251.3" transform="rotate(-90 154.5 251.3)">3V</text>
<text x="158" y="251.3" transform="rotate(-90 158 251.3)">AREF</text>
<text x="161.6" y="251.3" transform="rotate(-90 161.6 251.3)">A0</text>
<text x="165.1" y="251.3" transform="rotate(-90 165.1 251.3)">A1</text>
<text x="168.6" y="251.3" transform="rotate(-90 168.6 251.3)">A2</text>
<text x="172.2" y="251.3" transform="rotate(-90 172.2 251.3)">A3</text>
<text x="175.7" y="251.3" transform="rotate(-90 175.7 251.3)">A4</text>
<text x="179.2" y="251.3" transform="rotate(-90 179.2 251.3)">A5</text>
<text x="182.7" y="251.3" transform="rotate(-90 182.7 251.3)">NC</text>
<text x="186.3" y="251.3" transform="rotate(-90 186.3 251.3)">NC</text>
<text x="189.8" y="251.3" transform="rotate(-90 189.8 251.3)">5V</text>
<text x="193.3" y="251.3" transform="rotate(-90 193.3 251.3)">R</text>
<text x="196.8" y="251.3" transform="rotate(-90 196.8 251.3)">GND</text>
<text x="200.4" y="251.3" transform="rotate(-90 200.4 251.3)">9V</text>
<text x="203.9" y="251.3" transform="rotate(-90 203.9 251.3)">MISO</text>
<text x="207.4" y="251.3" transform="rotate(-90 207.4 251.3)">SCK</text>
</g>
</svg>
